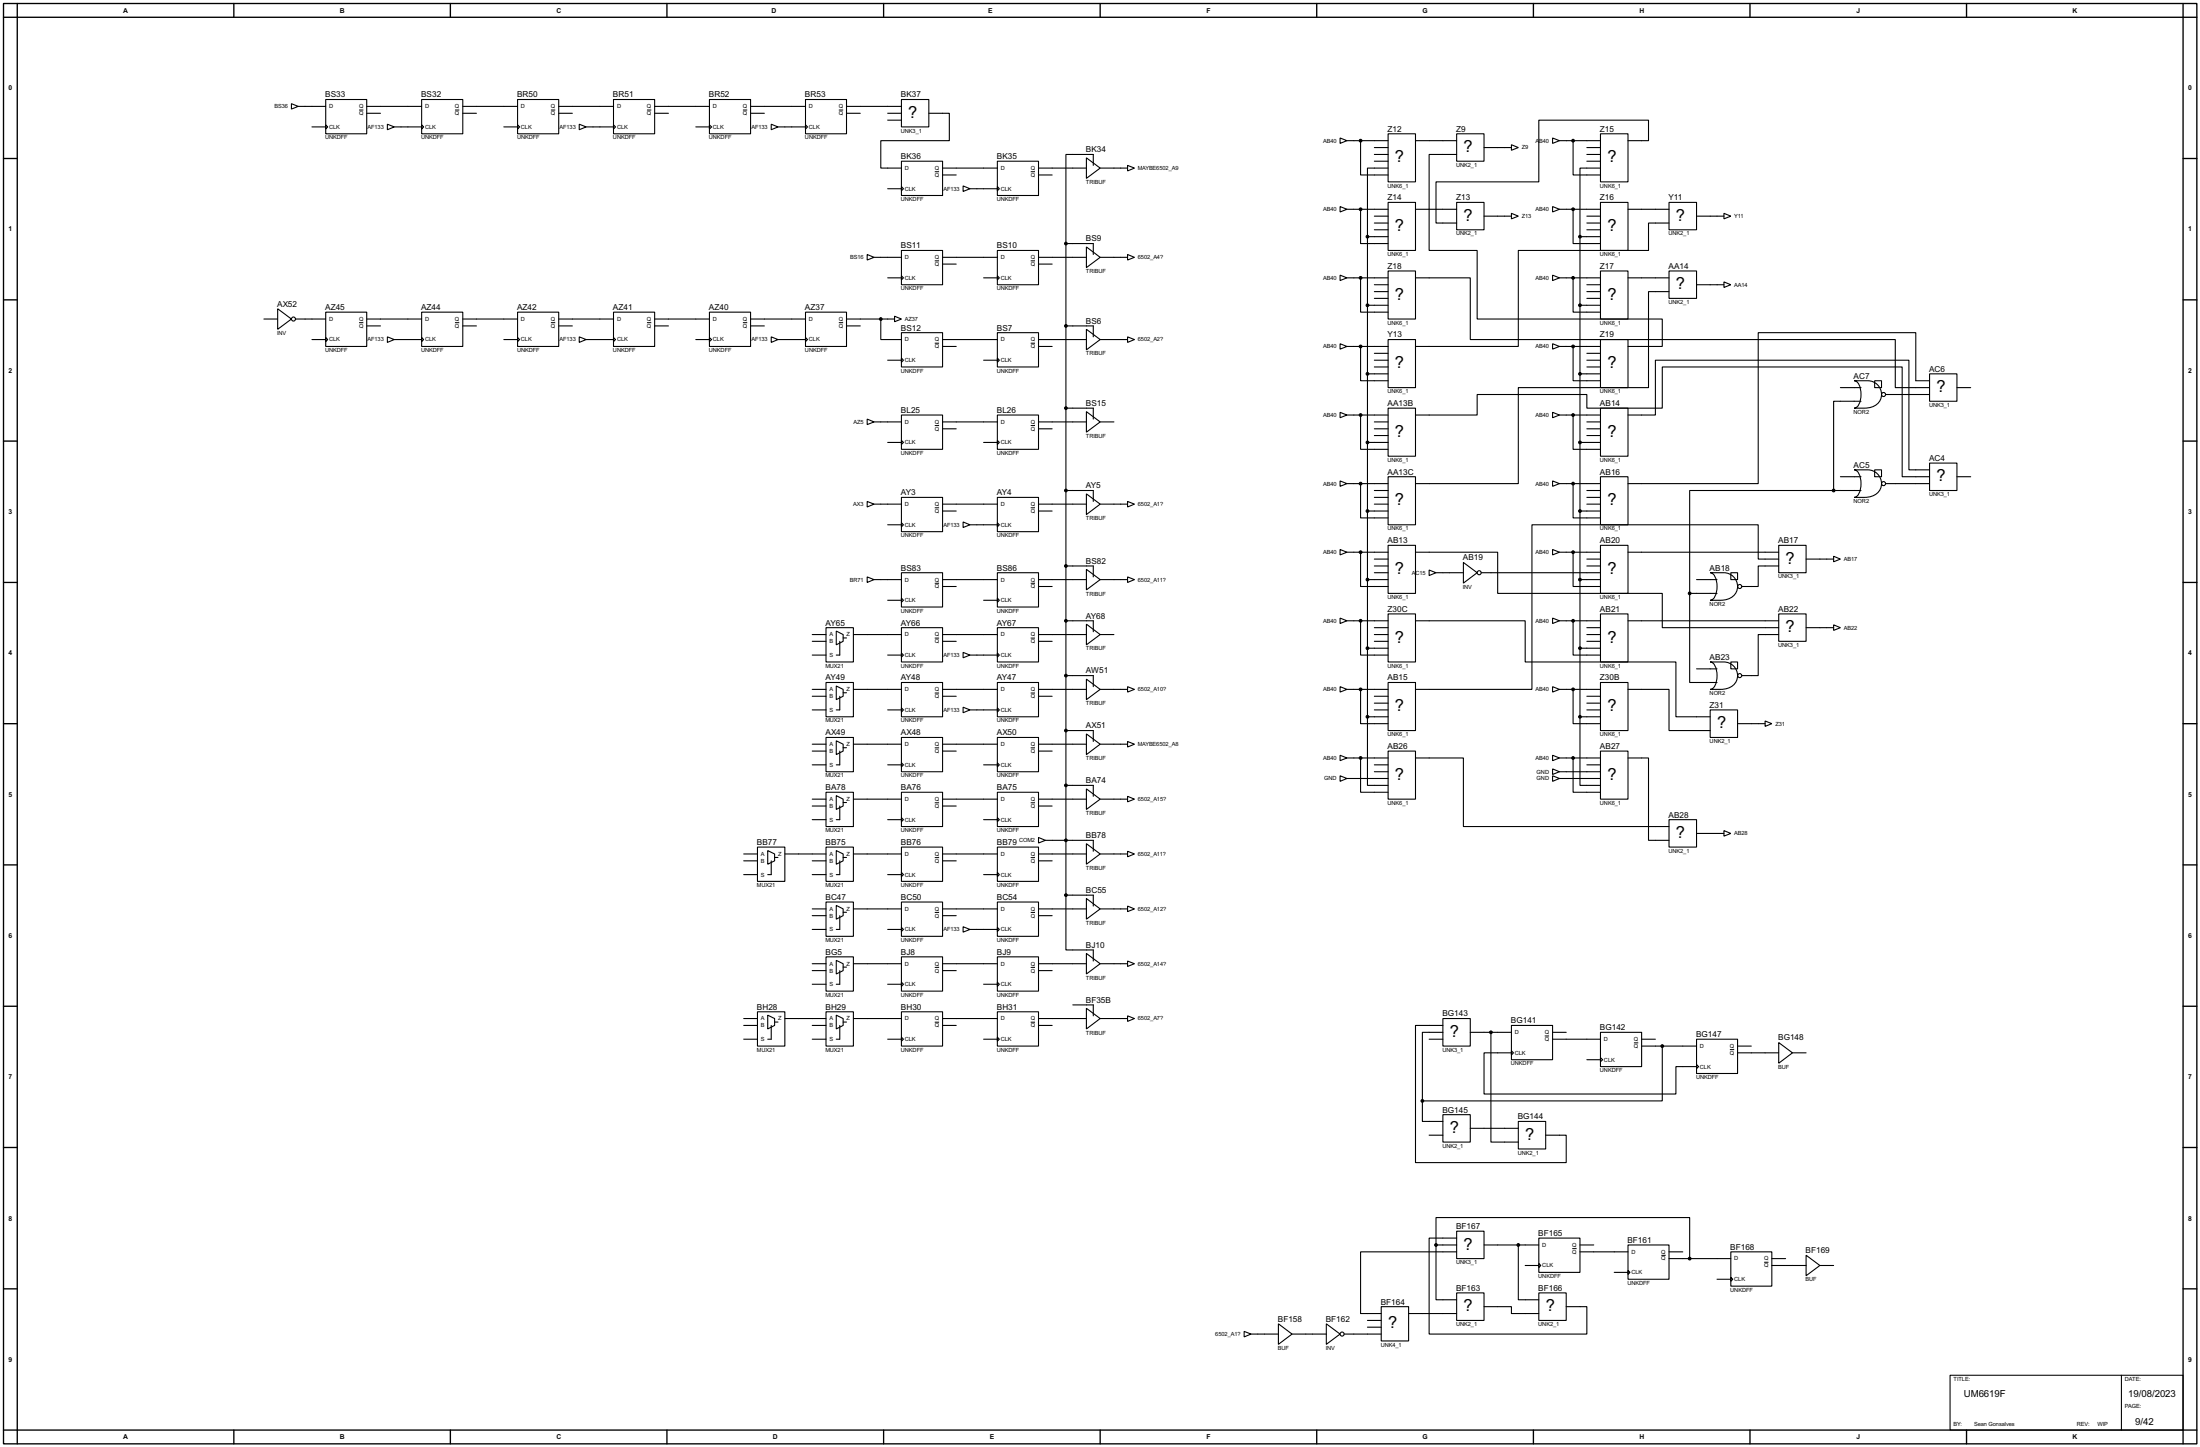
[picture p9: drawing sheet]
<svg xmlns="http://www.w3.org/2000/svg" width="815mm" height="536mm" viewBox="0 0 815 536" stroke-linecap="round" stroke-linejoin="round" font-family="sans-serif">
<g fill="none" stroke="#000" stroke-width=".5">
<path d="M1.3 1.3h812.8v533.4h-812.8zM6.4 6.4h802.6v523.2h-802.6zM6.4 1.3v5.1h-5.1M86.7 1.3v5.1M166.9 1.3v5.1M247.2 1.3v5.1M327.5 1.3v5.1M407.7 1.3v5.1M488 1.3v5.1M568.3 1.3v5.1M648.5 1.3v5.1M728.8 1.3v5.1"/>
<path d="M809 1.3v5.1h5.1M1.3 58.7h5.1M809 58.7h5.1M1.3 111.1h5.1M809 111.1h5.1M1.3 163.4h5.1M809 163.4h5.1M1.3 215.7h5.1M809 215.7h5.1M1.3 268h5.1M809 268h5.1M1.3 320.3h5.1"/>
<path d="M809 320.3h5.1M1.3 372.7h5.1M809 372.7h5.1M1.3 425h5.1M809 425h5.1M1.3 477.3h5.1M809 477.3h5.1M1.3 529.6h5.1v5.1M86.7 529.6v5.1M166.9 529.6v5.1M247.2 529.6v5.1M327.5 529.6v5.1"/>
<path d="M407.7 529.6v5.1M488 529.6v5.1M568.3 529.6v5.1M648.5 529.6v5.1M728.8 529.6v5.1M814.1 529.6h-5.1v5.1"/>
</g>
<g fill="none" stroke="#000" stroke-width=".4">
<path d="M108 38.4l2.5 1-2.5 1zM110.5 39.4h10.2M120.7 36.9h15.2v12.7h-15.2zM135.9 39.4h20.4M156.3 36.9h15.2v12.7h-15.2zM171.5 39.4h20.3M191.8 36.9h15.3v12.7h-15.3zM207.1 39.4h20.3M227.4 36.9h15.2v12.7h-15.2zM242.6 39.4h20.3M262.9 36.9h15.3v12.7h-15.3zM278.2 39.4h20.3"/>
<path d="M298.5 36.9h15.2v12.7h-15.2zM313.7 39.4h20.4M334.1 36.9h10.1v10.1h-10.1zM115.6 47h5.1M120.7 46.3l.8 .7-.8 .8zM135.9 42h5.1M143.6 46l2.5 1-2.5 1.1zM146.1 47h10.2M156.3 46.3l.7 .7-.7 .8zM171.5 42h5.1M186.7 47h5.1M191.8 46.3l.8 .7-.8 .8z"/>
<path d="M207.1 42h5M214.7 46l2.5 1-2.5 1.1zM217.2 47h10.2M227.4 46.3l.7 .7-.7 .8zM242.6 42h5.1M257.9 47h5M262.9 46.3l.8 .7-.8 .8zM278.2 42h5.1M285.8 46l2.5 1-2.5 1.1zM288.3 47h10.2M298.5 46.3l.8 .7-.8 .8zM313.7 42h5.1"/>
<path d="M329 42h5.1M329 44.5h5.1M334.1 59.7h15.2v12.7h-15.2zM344.2 42h7.6v10.1h-25.4v10.2h7.7M369.6 59.7h15.3v12.7h-15.3zM402.6 58.5l5.1 3.8-5.1 3.8zM496.6 51.1l2.6 1-2.6 1zM499.2 52.1h15.2M504.2 52.1v12.7h10.2M509.3 54.7h5.1M509.3 57.2h5.1M509.3 59.7h5.1"/>
<path d="M514.4 49.6h10.2v17.8h-10.2zM524.6 52.1h15.2M539.8 49.6h10.2v10.1h-10.2zM539.8 57.2h-10.2v35.6h17.8v25.4h68.6v10.1h-12.7M550 54.7h10.1M560.1 53.6l2.6 1.1-2.6 1zM575.4 51.1l2.5 1-2.5 1zM577.9 52.1h15.2M583 52.1v12.7h10.1M588.1 54.7h5M588.1 57.2h5M588.1 59.7h5"/>
<path d="M593.1 49.6h10.2v17.8h-10.2zM603.3 52.1h7.6v-7.6h-40.6v22.9h-38.1v15.2h7.6M329 69.9h5.1M334.1 69.1l.7 .8-.7 .8zM349.3 62.3h20.3M349.3 64.8h5.1M356.9 68.9l2.6 1-2.6 1zM359.5 69.9h10.1M369.6 69.1l.8 .8-.8 .8zM384.9 62.3h17.7M384.9 64.8h5M405.2 61.3v-4.1h-10.2v33"/>
<path d="M407.7 62.3h10.2M417.9 61.3l2.5 1-2.5 1zM496.6 76.5l2.6 1-2.6 1zM499.2 77.5h15.2M504.2 77.5v12.7h10.2M514.4 75h10.2v17.8h-10.2zM514.4 62.3h-7.6v25.4M524.6 77.5h15.2M539.8 75h10.2v10.1h-10.2zM560.1 79l2.6 1.1-2.6 1zM575.4 76.5l2.5 1-2.5 1zM577.9 77.5h15.2"/>
<path d="M583 77.5v12.7h10.1M593.1 75h10.2v17.8h-10.2zM593.1 62.3h-7.6v25.4M603.3 77.5h15.2M618.5 75h10.2v10.1h-10.2zM638.9 79l2.5 1.1-2.5 1zM321.4 94.3l2.5 1-2.5 1zM323.9 95.3h10.2M334.1 92.8h15.2v12.7h-15.2zM349.3 95.3h20.3M349.3 97.8h5.1M369.6 92.8h15.3v12.7h-15.3z"/>
<path d="M384.9 95.3h17.7M384.9 97.8h5M395 90.2v241.3M395 90.2h10.2v4.1M402.6 91.5l5.1 3.8-5.1 3.8zM407.7 95.3h10.2M417.9 94.3l2.5 1-2.5 1zM506.8 87.7h7.6M506.8 87.7v177.8M509.3 80.1h5.1M509.3 82.6h5.1M509.3 85.1h5.1"/>
<path d="M550 80.1h10.1M585.5 87.7h7.6M585.5 87.7v177.8M588.1 80.1h5M588.1 82.6h5M588.1 85.1h5M618.5 82.6h-7.6v10.2h-48.2v35.5h-38.1M628.7 80.1h10.2M97.8 118.2h5.1M102.9 114.4l5.1 3.8-5.1 3.8zM109.5 118.2h11.2M120.7 115.6h15.2v12.7h-15.2z"/>
<path d="M135.9 118.2h20.4M156.3 115.6h15.2v12.7h-15.2zM171.5 118.2h20.3M191.8 115.6h15.3v12.7h-15.3zM207.1 118.2h20.3M227.4 115.6h15.2v12.7h-15.2zM242.6 118.2h20.3M262.9 115.6h15.3v12.7h-15.3zM278.2 118.2h20.3M298.5 115.6h15.2v12.7h-15.2zM313.7 118.2h17.8M326.4 118.2v7.6h7.7"/>
<path d="M329 102.9h5.1M331.5 117.1l2.6 1.1-2.6 1zM334.1 102.2l.7 .7-.7 .8zM364.5 102.9h5.1M369.6 102.2l.8 .7-.8 .8zM496.6 101.9l2.6 1-2.6 1zM499.2 102.9h15.2M504.2 102.9v12.7h10.2M506.8 113.1h7.6M509.3 105.5h5.1M509.3 108h5.1M509.3 110.5h5.1"/>
<path d="M514.4 100.4h10.2v17.8h-10.2zM524.6 102.9h20.3v22.9h157.5v17.8h12.7M575.4 101.9l2.5 1-2.5 1zM577.9 102.9h15.2M583 102.9v12.7h10.1M585.5 113.1h7.6M588.1 105.5h5M588.1 108h5M588.1 110.5h5M593.1 100.4h10.2v17.8h-10.2zM603.3 102.9h15.2M618.5 100.4h10.2v10.1h-10.2z"/>
<path d="M618.5 108h-7.6v35.6h-48.2v35.5h-38.1M628.7 105.5h10.2M638.9 104.4l2.5 1.1-2.5 1zM115.6 125.8h5.1M120.7 125l.8 .8-.8 .7zM135.9 120.7h5.1M143.6 124.8l2.5 1-2.5 1zM146.1 125.8h10.2M156.3 125l.7 .8-.7 .7zM171.5 120.7h5.1M186.7 125.8h5.1M191.8 125l.8 .8-.8 .7z"/>
<path d="M207.1 120.7h5M214.7 124.8l2.5 1-2.5 1zM217.2 125.8h10.2M227.4 125l.7 .8-.7 .7zM242.6 120.7h5.1M257.9 125.8h5M262.9 125l.8 .8-.8 .7zM278.2 120.7h5.1M285.8 124.8l2.5 1-2.5 1zM288.3 125.8h10.2M298.5 125l.8 .8-.8 .7zM313.7 120.7h5.1"/>
<path d="M329 133.4h5.1M334.1 123.2h15.2v12.7h-15.2zM334.1 132.6l.7 .8-.7 .8zM349.3 125.8h20.3M349.3 128.3h5.1M364.5 133.4h5.1M369.6 123.2h15.3v12.7h-15.3zM369.6 132.6l.8 .8-.8 .8zM384.9 125.8h17.7M384.9 128.3h5M395 120.7h10.2v4.1M402.6 122l5.1 3.8-5.1 3.8z"/>
<path d="M407.7 125.8h10.2M417.9 124.8l2.5 1-2.5 1zM496.6 127.3l2.6 1-2.6 1zM499.2 128.3h15.2M504.2 128.3v12.7h10.2M506.8 138.5h7.6M509.3 133.4h5.1M509.3 130.9h5.1M509.3 135.9h5.1M514.4 125.8h10.2v17.8h-10.2zM575.4 127.3l2.5 1-2.5 1zM577.9 128.3h15.2"/>
<path d="M583 128.3v12.7h10.1M585.5 138.5h7.6M588.1 133.4h5M588.1 130.9h5M588.1 135.9h5M593.1 125.8h10.2v17.8h-10.2zM715.1 138.5h10.1v10.1h-10.1zM321.4 155.2l2.5 1.1-2.5 1zM323.9 156.3h10.2M334.1 153.7h15.2v12.7h-15.2zM349.3 156.3h20.3M349.3 158.8h5.1"/>
<path d="M369.6 153.7h15.3v12.7h-15.3zM384.9 156.3h17.7M384.9 158.8h5M395 151.2h10.2v4M402.6 152.5l5.1 3.8-5.1 3.8zM407.7 156.3h5.1M496.6 152.7l2.6 1-2.6 1zM499.2 153.7h15.2M504.2 153.7v12.7h10.2M509.3 156.3h5.1M509.3 158.8h5.1M514.4 151.2h10.2v17.8h-10.2z"/>
<path d="M524.6 153.7h22.8v-7.6h40.7v5.1h27.9v-15.3h88.9v40.7h10.2M575.4 152.7l2.5 1-2.5 1zM577.9 153.7h15.2M583 153.7v12.7h10.1M588.1 156.3h5M588.1 158.8h5M593.1 151.2h10.2v17.8h-10.2zM603.3 153.7h10.2v-20.3h93.9v40.6h7.7M682 143.6h7.7M687.1 141h.7a17.5 17.5 0 0 1 6.9 .7 5 5 0 0 1 2.4 5.7 5 5 0 0 1-5.1 3.7l-4.9 .1a3.2 3.2 0 0 0 2.4-3.1 7.6 7.6 0 0 0-1.4-6.7zM689.7 148.6h-10.2v33.1M694.7 141h2.6v2.6h-2.6z"/>
<path d="M698.8 146.1h16.3M715.1 141h-5.1v-17.8h-58.4v55.9h-48.3M725.2 143.6h5.1M329 163.9h5.1M334.1 163.1l.7 .8-.7 .7zM364.5 163.9h5.1M369.6 163.1l.8 .8-.8 .7zM496.6 178.1l2.6 1-2.6 1zM499.2 179.1h15.2M504.2 179.1v12.7h10.2M506.8 163.9h7.6M509.3 161.3h5.1"/>
<path d="M514.4 176.6h10.2v17.8h-10.2zM575.4 178.1l2.5 1-2.5 1zM577.9 179.1h15.2M583 179.1v12.7h10.1M585.5 163.9h7.6M588.1 161.3h5M593.1 176.6h10.2v17.8h-10.2zM682 176.6h7.7M687.1 174h.7a17.2 17.2 0 0 1 6.9 .7 5.1 5.1 0 0 1 2.4 5.7 5.1 5.1 0 0 1-5.1 3.7l-4.9 .1a3.2 3.2 0 0 0 2.4-3.1 7.7 7.7 0 0 0-1.4-6.7zM694.7 174h2.6v2.6h-2.6zM698.8 179.1h16.3M715.1 171.5h10.1v10.2h-10.1z"/>
<path d="M725.2 176.6h5.1M321.4 185.7l2.5 1-2.5 1.1zM323.9 186.7h10.2M329 194.4h5.1M334.1 184.2h15.2v12.7h-15.2zM334.1 193.6l.7 .8-.7 .7zM349.3 186.7h20.3M349.3 189.3h5.1M356.9 193.3l2.6 1.1-2.6 1zM359.5 194.4h10.1M369.6 184.2h15.3v12.7h-15.3zM369.6 193.6l.8 .8-.8 .7z"/>
<path d="M384.9 186.7h17.7M384.9 189.3h5M395 181.7h10.2v4M402.6 182.9l5.1 3.8-5.1 3.9zM407.7 186.7h10.2M417.9 185.7l2.5 1-2.5 1.1zM506.8 189.3h7.6M509.3 186.7h5.1M509.3 181.7h5.1M509.3 184.2h5.1M585.5 189.3h7.6M588.1 186.7h5"/>
<path d="M588.1 181.7h5M588.1 184.2h5M679.5 181.7h-53.3v38.1M679.5 181.7h10.2M321.4 213.7l2.5 1-2.5 1zM323.9 214.7h10.2M334.1 212.1h15.2v12.7h-15.2zM349.3 214.7h20.3M349.3 217.2h5.1M369.6 212.1h15.3v12.7h-15.3zM384.9 214.7h17.7M384.9 217.2h5"/>
<path d="M395 209.6h10.2v4.1M402.6 210.9l5.1 3.8-5.1 3.8zM407.7 214.7h10.2M417.9 213.7l2.5 1-2.5 1zM496.6 203.5l2.6 1-2.6 1zM499.2 204.5h15.2M504.2 204.5v12.7h10.2M506.8 214.7h7.6M509.3 209.6h5.1M509.3 207.1h5.1M509.3 212.1h5.1M514.4 202h10.2v17.8h-10.2z"/>
<path d="M524.6 204.5h30.4v15.3h61v12.7h43.2M529.6 211.1l2.6 1-2.6 1.1zM532.2 212.1h10.1M542.3 208.3l5.1 3.8-5.1 3.9zM548.9 212.1h44.2M575.4 203.5l2.5 1-2.5 1zM577.9 204.5h15.2M583 204.5v12.7h10.1M585.5 214.7h7.6M588.1 209.6h5M588.1 207.1h5M593.1 202h10.2v17.8h-10.2z"/>
<path d="M603.3 204.5h55.9M626.2 219.8v33h10.1M626.2 219.8h10.1M628.7 214.7h7.6M633.8 212.1h.7a17.2 17.2 0 0 1 6.9 .7 5.1 5.1 0 0 1 2.3 5.7 5.1 5.1 0 0 1-5 3.7l-4.9 .1a3.2 3.2 0 0 0 2.3-3.1 7.7 7.7 0 0 0-1.3-6.7zM641.4 212.1h2.5v2.6h-2.5zM659.2 202h10.1v10.1h-10.1zM659.2 207.1h-7.6v-12.7h-83.9v60.9h-43.1M659.2 209.6h-7.6v7.6h-6.1M669.3 207.1h10.2M679.5 206l2.5 1.1-2.5 1zM301 235h5.1"/>
<path d="M301 237.5h5.1M306.1 232.5h10.2v12.7h-10.2zM309.9 233.7l2.6 1.3v2.5l-2.6 1.3zM311.2 237.5v5.1h-1.3M312.5 236.3h1.2M316.3 235h17.8M329 222.3h5.1M334.1 232.5h15.2v12.7h-15.2zM334.1 221.5l.7 .8-.7 .8zM349.3 235h20.3M349.3 237.5h5.1M364.5 222.3h5.1"/>
<path d="M369.6 232.5h15.3v12.7h-15.3zM369.6 221.5l.8 .8-.8 .8zM384.9 235h17.7M384.9 237.5h5M395 229.9h10.2v4.1M402.6 231.2l5.1 3.8-5.1 3.8zM407.7 235h5.1M496.6 228.9l2.6 1-2.6 1zM499.2 229.9h15.2M504.2 229.9v12.7h10.2M509.3 235h5.1M509.3 232.5h5.1"/>
<path d="M509.3 237.5h5.1M514.4 227.4h10.2v17.8h-10.2zM524.6 229.9h40.6v15.3h55.9v20.3h12.7M575.4 228.9l2.5 1-2.5 1zM577.9 229.9h15.2M583 229.9v12.7h10.1M588.1 235h5M588.1 232.5h5M588.1 237.5h5M593.1 227.4h10.2v17.8h-10.2zM603.3 229.9h55.9M659.2 227.4h10.1v10.1h-10.1z"/>
<path d="M659.2 235h-7.6v15.2h-6.1M669.3 232.5h10.2M679.5 231.4l2.5 1.1-2.5 1zM301 255.3h5.1M301 242.6h5.1M301 257.9h5.1M306.1 252.8h10.2v12.7h-10.2zM309.9 254.1l2.6 1.2v2.6l-2.6 1.2zM311.2 257.9v5h-1.3M312.5 256.6h1.2M316.3 255.3h17.8M329 242.6h5.1"/>
<path d="M334.1 241.9l.7 .7-.7 .8zM334.1 252.8h15.2v12.7h-15.2zM349.3 255.3h20.3M349.3 257.9h5.1M356.9 241.6l2.6 1-2.6 1zM359.5 242.6h10.1M369.6 241.9l.8 .7-.8 .8zM369.6 252.8h15.3v12.7h-15.3zM384.9 255.3h17.7M384.9 257.9h5M395 250.2h10.2v4.1M402.6 251.5l5.1 3.8-5.1 3.8z"/>
<path d="M407.7 255.3h10.2M417.9 254.3l2.5 1-2.5 1zM496.6 254.3l2.6 1-2.6 1zM499.2 255.3h15.2M504.2 255.3v12.7h10.2M506.8 240.1h7.6M509.3 257.9h5.1M514.4 252.8h10.2v17.8h-10.2zM575.4 254.3l2.5 1-2.5 1zM577.9 255.3h15.2M583 255.3v12.7h10.1M585.5 240.1h7.6"/>
<path d="M588.1 257.9h5M593.1 252.8h10.2v17.8h-10.2zM603.3 255.3h15.2v15.3h15.3M628.7 247.7h7.6M633.8 245.2h.7a17.5 17.5 0 0 1 6.9 .6 5 5 0 0 1 2.3 5.8 5 5 0 0 1-5 3.6l-4.9 .1a3.2 3.2 0 0 0 2.3-3.1 7.6 7.6 0 0 0-1.3-6.7zM641.4 245.2h2.5v2.5h-2.5zM301 275.6h5.1M301 262.9h5.1M301 278.2h5.1M306.1 273.1h10.2v12.7h-10.2zM309.9 274.4l2.6 1.2v2.6l-2.6 1.3zM311.2 278.2v5.1h-1.3"/>
<path d="M312.5 276.9h1.2M316.3 275.6h17.8M329 262.9h5.1M334.1 262.2l.7 .7-.7 .8zM334.1 273.1h15.2v12.7h-15.2zM349.3 275.6h20.3M349.3 278.2h5.1M356.9 261.9l2.6 1-2.6 1.1zM359.5 262.9h10.1M369.6 262.2l.8 .7-.8 .8zM369.6 273.1h15.3v12.7h-15.3zM384.9 275.6h17.7"/>
<path d="M384.9 278.2h5M395 270.6h10.2v4M402.6 271.8l5.1 3.8-5.1 3.9zM407.7 275.6h10.2M417.9 274.6l2.5 1-2.5 1.1zM496.6 279.7l2.6 1-2.6 1zM506.8 265.5v25.4h7.6M506.8 265.5h7.6M509.3 262.9h5.1M509.3 260.4h5.1M514.4 278.2h10.2v17.8h-10.2zM575.4 279.7l2.5 1-2.5 1z"/>
<path d="M585.5 265.5v25.4h7.6M585.5 265.5h7.6M588.1 262.9h5M588.1 260.4h5M593.1 278.2h10.2v17.8h-10.2zM633.8 262.9h10.1v10.2h-10.1zM643.9 268h10.2M654.1 267l2.5 1-2.5 1zM301 296h5.1M301 283.3h5.1M301 298.5h5.1M306.1 293.4h10.2v12.7h-10.2z"/>
<path d="M309.9 294.7l2.6 1.3v2.5l-2.6 1.3zM311.2 298.5v5.1h-1.3M312.5 297.2h1.2M316.3 296h17.8M329 283.3h5.1M334.1 282.5l.7 .8-.7 .7zM334.1 293.4h15.2v12.7h-15.2zM349.3 296h20.3M349.3 298.5h5.1M364.5 283.3h5.1M369.6 282.5l.8 .8-.8 .7zM369.6 293.4h15.3v12.7h-15.3z"/>
<path d="M384.9 296h17.7M384.9 298.5h5M395 290.9h10.2v4M402.6 292.2l5.1 3.8-5.1 3.8zM407.7 296h10.2M417.9 294.9l2.5 1.1-2.5 1zM496.6 287.3l2.6 1-2.6 1.1zM499.2 288.3h15.2M499.2 280.7h15.2M504.2 280.7v12.7h10.2M509.3 285.8h5.1M509.3 283.3h5.1"/>
<path d="M524.6 280.7h17.7v25.4h76.2M575.4 284.8l2.5 1-2.5 1zM575.4 287.3l2.5 1-2.5 1.1zM577.9 288.3h15.2M577.9 280.7h15.2M577.9 285.8h15.2M583 280.7v12.7h10.1M588.1 283.3h5M603.3 280.7h7.6v30.5h7.6M275.6 316.3h5.1M275.6 318.8h5.1M280.7 313.7h10.2v12.7h-10.2z"/>
<path d="M284.5 315l2.6 1.3v2.5l-2.6 1.3zM285.8 318.8v5.1h-1.3M287.1 317.6h1.2M290.9 316.3h15.2M301 303.6h5.1M301 318.8h5.1M306.1 313.7h10.2v12.7h-10.2zM309.9 315l2.6 1.3v2.5l-2.6 1.3zM311.2 318.8v5.1h-1.3M312.5 317.6h1.2M316.3 316.3h17.8M329 303.6h5.1"/>
<path d="M334.1 302.8l.7 .8-.7 .7zM334.1 313.7h15.2v12.7h-15.2zM349.3 316.3h20.3M349.3 318.8h5.1M364.5 303.6h5.1M369.6 302.8l.8 .8-.8 .7zM369.6 313.7h15.3v12.7h-15.3zM384.9 310.2l2.5 1-2.5 1zM384.9 316.3h17.7M384.9 318.8h5M387.4 311.2h17.8v4.1M402.6 312.5l5.1 3.8-5.1 3.8z"/>
<path d="M407.7 316.3h10.2M417.9 315.3l2.5 1-2.5 1zM618.5 303.6h10.2v10.1h-10.2zM628.7 308.7h10.2M638.9 307.6l2.5 1.1-2.5 1zM275.6 323.9h5.1M301 336.6h5.1M301 323.9h5.1M301 339.1h5.1M306.1 334.1h10.2v12.7h-10.2zM309.9 335.3l2.6 1.3v2.5l-2.6 1.3zM311.2 339.1v5.1h-1.3"/>
<path d="M312.5 337.9h1.2M316.3 336.6h17.8M329 323.9h5.1M334.1 323.1l.7 .8-.7 .8zM334.1 334.1h15.2v12.7h-15.2zM349.3 336.6h20.3M349.3 339.1h5.1M364.5 323.9h5.1M369.6 323.1l.8 .8-.8 .8zM369.6 334.1h15.3v12.7h-15.3zM384.9 336.6h17.7M384.9 339.1h5"/>
<path d="M395 331.5v20.3h10.2v4.1M395 331.5h10.2v4.1M402.6 332.8l5.1 3.8-5.1 3.8zM407.7 336.6h10.2M417.9 335.6l2.5 1-2.5 1zM301 356.9h5.1M301 344.2h5.1M301 359.5h5.1M306.1 354.4h10.2v12.7h-10.2zM309.9 355.7l2.6 1.2v2.6l-2.6 1.2zM311.2 359.5v5h-1.3M312.5 358.2h1.2"/>
<path d="M316.3 356.9h17.8M329 344.2h5.1M334.1 343.5l.7 .7-.7 .8zM334.1 354.4h15.2v12.7h-15.2zM349.3 356.9h20.3M349.3 359.5h5.1M356.9 343.2l2.6 1-2.6 1zM359.5 344.2h10.1M369.6 343.5l.8 .7-.8 .8zM369.6 354.4h15.3v12.7h-15.3zM384.9 356.9h17.7M384.9 359.5h5"/>
<path d="M402.6 353.1l5.1 3.8-5.1 3.8zM407.7 356.9h10.2M417.9 355.9l2.5 1-2.5 1zM275.6 377.2h5.1M275.6 379.8h5.1M280.7 374.7h10.2v12.7h-10.2zM284.5 376l2.6 1.2v2.6l-2.6 1.3zM285.8 379.8v5.1h-1.3M287.1 378.5h1.2M290.9 377.2h15.2M301 364.5h5.1M301 379.8h5.1"/>
<path d="M306.1 374.7h10.2v12.7h-10.2zM309.9 376l2.6 1.2v2.6l-2.6 1.3zM311.2 379.8v5.1h-1.3M312.5 378.5h1.2M316.3 377.2h17.8M329 364.5h5.1M334.1 363.8l.7 .7-.7 .8zM334.1 374.7h15.2v12.7h-15.2zM349.3 377.2h20.3M349.3 379.8h5.1M364.5 364.5h5.1M369.6 363.8l.8 .7-.8 .8z"/>
<path d="M369.6 374.7h15.3v12.7h-15.3zM384.9 377.2h17.7M384.9 379.8h5M397.6 372.2h7.6v4M402.6 373.4l5.1 3.8-5.1 3.9zM407.7 377.2h10.2M417.9 376.2l2.5 1-2.5 1.1zM534.7 377.2h10.2v10.2h-10.2zM534.7 379.8h-10.1v50.8h55.8v-10.2h-7.6M560.1 379.8h15.3v12.7h-15.3zM275.6 384.9h5.1M301 384.9h5.1"/>
<path d="M329 384.9h5.1M334.1 384.1l.7 .8-.7 .7zM364.5 384.9h5.1M369.6 384.1l.8 .8-.8 .7zM529.6 384.9h5.1M534.7 382.3h-7.6v25.4M544.9 382.3h15.2M552.5 382.3v40.7h10.2M560.1 389.2l.8 .7-.8 .8zM560.1 389.9h-10.1v15.3h71.1v-10.2h7.6M575.4 384.9h17.7M575.4 382.3h5"/>
<path d="M588.1 392.5h5M593.1 382.3h15.3v12.7h-15.3zM593.1 391.7l.8 .8-.8 .7zM608.4 384.9h5.1M608.4 387.4h20.3M616 387.4v20.3h-88.9M628.7 384.9h15.2v12.7h-15.2zM628.7 394.3l.8 .7-.8 .8zM643.9 389.9h15.3M643.9 387.4h5.1M659.2 386.1l5.1 3.8-5.1 3.9zM664.3 389.9h5"/>
<path d="M527.1 407.7v7.6h7.6M534.7 412.8h10.2v10.2h-10.2zM544.9 417.9h17.8M562.7 415.3h10.1v10.2h-10.1zM529.6 420.4h5.1M539.8 456h10.2v10.1h-10.2zM539.8 458.5h-10.2v35.6h58.5v-10.2h-7.7M570.3 458.5h15.2v12.7h-15.2zM532.2 461.1v-10.2h94v15.2M532.2 461.1v20.3h7.6M532.2 461.1h7.6M539.8 478.8h10.2v10.2h-10.2z"/>
<path d="M539.8 463.6h-35.6v22.9h7.7M550 461.1h20.3M562.7 461.1v20.3h7.6M565.2 468.7h5.1M570.3 467.9l.7 .8-.7 .7zM570.3 478.8h10.1v10.2h-10.1zM585.5 461.1h5.1M585.5 463.6h17.8M598.2 471.2h5.1M603.3 461.1h15.2v12.7h-15.2zM603.3 470.5l.8 .7-.8 .8zM618.5 463.6h5.1"/>
<path d="M618.5 466.1h22.9M636.3 473.8h5.1M641.4 463.6h15.2v12.7h-15.2zM641.4 473l.8 .8-.8 .7zM656.6 466.1h5.1M656.6 468.7h12.7M669.3 464.9l5.1 3.8-5.1 3.8zM674.4 468.7h5.1M461.1 493.1l2.5 1-2.5 1zM463.6 494.1h10.2M473.8 490.3l5 3.8-5 3.8zM478.8 494.1h12.7"/>
<path d="M491.5 490.3l5.1 3.8-5.1 3.8zM498.1 494.1h13.8M506.8 489h5.1M506.8 491.5h5.1M511.9 483.9h10.1v12.7h-10.1zM522 486.5h17.8M550 483.9h10.1v2.6h10.2M722.7 509.3h86.3v20.3h-86.3zM786.2 509.3v20.3"/>
<circle cx="108.7" cy="118.2" r=".75"/>
<circle cx="698" cy="146.1" r=".75"/>
<circle cx="698" cy="179.1" r=".75"/>
<circle cx="548.1" cy="212.1" r=".75"/>
<circle cx="644.7" cy="217.2" r=".75"/>
<circle cx="644.7" cy="250.2" r=".75"/>
<circle cx="497.3" cy="494.1" r=".75"/>
</g>
<g fill="none" stroke="#000" stroke-width=".37">
<path d="M133.1 40.8h1.6M168.6 40.8h1.6M204.2 40.8h1.6M239.8 40.8h1.6M275.3 40.8h1.6M310.9 40.8h1.6M346.4 63.6h1.6M382 63.6h1.6M346.4 96.6h1.6M382 96.6h1.6M133.1 119.5h1.6M168.6 119.5h1.6"/>
<path d="M204.2 119.5h1.6M239.8 119.5h1.6M275.3 119.5h1.6M310.9 119.5h1.6M346.4 127.1h1.6M382 127.1h1.6M346.4 157.6h1.6M382 157.6h1.6M346.4 188.1h1.6M382 188.1h1.6M346.4 216h1.6M382 216h1.6"/>
<path d="M346.4 236.3h1.6M382 236.3h1.6M346.4 256.7h1.6M382 256.7h1.6M346.4 277h1.6M382 277h1.6M346.4 297.3h1.6M382 297.3h1.6M346.4 317.6h1.6M382 317.6h1.6M346.4 337.9h1.6M382 337.9h1.6"/>
<path d="M346.4 358.3h1.6M382 358.3h1.6M346.4 378.6h1.6M382 378.6h1.6M572.5 383.7h1.6M605.5 386.2h1.6M641.1 388.7h1.6M582.7 462.4h1.6M615.7 464.9h1.6M653.8 467.5h1.6"/>
</g>
<g fill="#000" stroke="#000" stroke-width=".4">
<circle cx="504.2" cy="52.1" r=".5"/>
<circle cx="582.9" cy="52.1" r=".5"/>
<circle cx="504.2" cy="77.5" r=".5"/>
<circle cx="582.9" cy="77.5" r=".5"/>
<circle cx="395" cy="90.2" r=".5"/>
<circle cx="506.7" cy="87.7" r=".5"/>
<circle cx="585.5" cy="87.7" r=".5"/>
<circle cx="326.4" cy="118.2" r=".5"/>
<circle cx="504.2" cy="102.9" r=".5"/>
<circle cx="506.7" cy="113.1" r=".5"/>
<circle cx="582.9" cy="102.9" r=".5"/>
<circle cx="585.5" cy="113.1" r=".5"/>
<circle cx="395" cy="120.7" r=".5"/>
<circle cx="504.2" cy="128.3" r=".5"/>
<circle cx="506.7" cy="138.5" r=".5"/>
<circle cx="582.9" cy="128.3" r=".5"/>
<circle cx="585.5" cy="138.5" r=".5"/>
<circle cx="395" cy="151.2" r=".5"/>
<circle cx="504.2" cy="153.7" r=".5"/>
<circle cx="582.9" cy="153.7" r=".5"/>
<circle cx="504.2" cy="179.1" r=".5"/>
<circle cx="506.7" cy="163.9" r=".5"/>
<circle cx="582.9" cy="179.1" r=".5"/>
<circle cx="585.5" cy="163.9" r=".5"/>
<circle cx="395" cy="181.7" r=".5"/>
<circle cx="506.7" cy="189.3" r=".5"/>
<circle cx="585.5" cy="189.3" r=".5"/>
<circle cx="679.5" cy="181.7" r=".5"/>
<circle cx="395" cy="209.6" r=".5"/>
<circle cx="504.2" cy="204.5" r=".5"/>
<circle cx="506.7" cy="214.7" r=".5"/>
<circle cx="582.9" cy="204.5" r=".5"/>
<circle cx="585.5" cy="214.7" r=".5"/>
<circle cx="626.1" cy="219.8" r=".5"/>
<circle cx="395" cy="229.9" r=".5"/>
<circle cx="504.2" cy="229.9" r=".5"/>
<circle cx="582.9" cy="229.9" r=".5"/>
<circle cx="395" cy="250.2" r=".5"/>
<circle cx="504.2" cy="255.3" r=".5"/>
<circle cx="506.7" cy="240.1" r=".5"/>
<circle cx="582.9" cy="255.3" r=".5"/>
<circle cx="585.5" cy="240.1" r=".5"/>
<circle cx="395" cy="270.6" r=".5"/>
<circle cx="506.7" cy="265.5" r=".5"/>
<circle cx="585.5" cy="265.5" r=".5"/>
<circle cx="395" cy="290.9" r=".5"/>
<circle cx="504.2" cy="280.7" r=".5"/>
<circle cx="582.9" cy="280.7" r=".5"/>
<circle cx="395" cy="311.2" r=".5"/>
<circle cx="395" cy="331.5" r=".5"/>
<circle cx="552.5" cy="382.3" r=".5"/>
<circle cx="616" cy="387.4" r=".5"/>
<circle cx="527.1" cy="407.7" r=".5"/>
<circle cx="532.1" cy="461.1" r=".5"/>
<circle cx="562.6" cy="461.1" r=".5"/>
<circle cx="626.1" cy="466.1" r=".5"/>
</g>
<g font-size="6.9">
<text x="336.6" y="43.7">?</text>
<text x="542.3" y="56.4">?</text>
<text x="516.9" y="60.1">?</text>
<text x="595.7" y="60.1">?</text>
<text x="542.3" y="81.8">?</text>
<text x="621.1" y="81.8">?</text>
<text x="516.9" y="85.5">?</text>
<text x="595.7" y="85.5">?</text>
<text x="621.1" y="107.2">?</text>
<text x="516.9" y="110.9">?</text>
<text x="595.7" y="110.9">?</text>
<text x="516.9" y="136.3">?</text>
<text x="595.7" y="136.3">?</text>
<text x="717.6" y="145.3">?</text>
<text x="516.9" y="161.7">?</text>
<text x="595.7" y="161.7">?</text>
<text x="717.6" y="178.3">?</text>
<text x="516.9" y="187.2">?</text>
<text x="595.7" y="187.2">?</text>
<text x="661.7" y="208.8">?</text>
<text x="516.9" y="212.6">?</text>
<text x="595.7" y="212.6">?</text>
<text x="516.9" y="238">?</text>
<text x="595.7" y="238">?</text>
<text x="661.7" y="234.2">?</text>
<text x="516.9" y="263.4">?</text>
<text x="595.7" y="263.4">?</text>
<text x="636.3" y="269.7">?</text>
<text x="516.9" y="288.8">?</text>
<text x="595.7" y="288.8">?</text>
<text x="621.1" y="310.4">?</text>
<text x="537.3" y="384">?</text>
<text x="537.3" y="419.6">?</text>
<text x="565.2" y="422.1">?</text>
<text x="542.3" y="462.8">?</text>
<text x="542.3" y="485.6">?</text>
<text x="572.8" y="485.6">?</text>
<text x="514.4" y="492">?</text>
</g>
<g font-size="4">
<text x="727.8" y="517.5">UM6619F</text>
<text x="788.7" y="517.5">19/08/2023</text>
<text x="791.3" y="527.6">9/42</text>
</g>
<g font-size="3.4">
<text x="120.5" y="36">BS33</text>
<text x="156.1" y="36">BS32</text>
<text x="191.6" y="36">BR50</text>
<text x="227.2" y="36">BR51</text>
<text x="262.7" y="36">BR52</text>
<text x="298.3" y="36">BR53</text>
<text x="333.9" y="36">BK37</text>
<text x="514.2" y="48.7">Z12</text>
<text x="539.6" y="48.7">Z9</text>
<text x="592.9" y="48.7">Z15</text>
<text x="333.9" y="58.9">BK36</text>
<text x="369.4" y="58.9">BK35</text>
<text x="402.4" y="56.4">BK34</text>
<text x="514.2" y="74.1">Z14</text>
<text x="539.6" y="74.1">Z13</text>
<text x="592.9" y="74.1">Z16</text>
<text x="618.3" y="74.1">Y11</text>
<text x="402.4" y="89.4">BS9</text>
<text x="333.9" y="92">BS11</text>
<text x="369.4" y="92">BS10</text>
<text x="514.2" y="99.5">Z18</text>
<text x="592.9" y="99.5">Z17</text>
<text x="618.3" y="99.5">AA14</text>
<text x="102.7" y="113.6">AX52</text>
<text x="120.5" y="114.8">AZ45</text>
<text x="156.1" y="114.8">AZ44</text>
<text x="191.6" y="114.8">AZ42</text>
<text x="227.2" y="114.8">AZ41</text>
<text x="262.7" y="114.8">AZ40</text>
<text x="298.3" y="114.8">AZ37</text>
<text x="402.4" y="119.9">BS6</text>
<text x="333.9" y="122.4">BS12</text>
<text x="369.4" y="122.4">BS7</text>
<text x="514.2" y="124.9">Y13</text>
<text x="592.9" y="124.9">Z19</text>
<text x="714.9" y="137.6">AC6</text>
<text x="686.9" y="140.2">AC7</text>
<text x="333.9" y="152.9">BL25</text>
<text x="369.4" y="152.9">BL26</text>
<text x="402.4" y="150.3">BS15</text>
<text x="514.2" y="150.3">AA13B</text>
<text x="592.9" y="150.3">AB14</text>
<text x="686.9" y="173.2">AC5</text>
<text x="714.9" y="170.7">AC4</text>
<text x="514.2" y="175.7">AA13C</text>
<text x="592.9" y="175.7">AB16</text>
<text x="333.9" y="183.4">AY3</text>
<text x="369.4" y="183.4">AY4</text>
<text x="402.4" y="180.9">AY5</text>
<text x="514.2" y="201.2">AB13</text>
<text x="592.9" y="201.2">AB20</text>
<text x="659" y="201.2">AB17</text>
<text x="402.4" y="208.8">BS82</text>
<text x="542.1" y="207.5">AB19</text>
<text x="333.9" y="211.3">BS83</text>
<text x="369.4" y="211.3">BS86</text>
<text x="633.6" y="211.3">AB18</text>
<text x="514.2" y="226.6">Z30C</text>
<text x="592.9" y="226.6">AB21</text>
<text x="659" y="226.6">AB22</text>
<text x="305.9" y="231.7">AY65</text>
<text x="333.9" y="231.7">AY66</text>
<text x="369.4" y="231.7">AY67</text>
<text x="402.4" y="229.1">AY68</text>
<text x="633.6" y="244.4">AB23</text>
<text x="305.9" y="252">AY49</text>
<text x="333.9" y="252">AY48</text>
<text x="369.4" y="252">AY47</text>
<text x="402.4" y="249.4">AW51</text>
<text x="514.2" y="252">AB15</text>
<text x="592.9" y="252">Z30B</text>
<text x="633.6" y="262.1">Z31</text>
<text x="402.4" y="269.8">AX51</text>
<text x="305.9" y="272.3">AX49</text>
<text x="333.9" y="272.3">AX48</text>
<text x="369.4" y="272.3">AX50</text>
<text x="514.2" y="277.4">AB26</text>
<text x="592.9" y="277.4">AB27</text>
<text x="305.9" y="292.6">BA78</text>
<text x="333.9" y="292.6">BA76</text>
<text x="369.4" y="292.6">BA75</text>
<text x="402.4" y="290.1">BA74</text>
<text x="618.3" y="302.8">AB28</text>
<text x="402.4" y="310.4">BB78</text>
<text x="280.5" y="312.9">BB77</text>
<text x="305.9" y="312.9">BB75</text>
<text x="333.9" y="312.9">BB76</text>
<text x="369.4" y="312.9">BB79</text>
<text x="305.9" y="333.3">BC47</text>
<text x="333.9" y="333.3">BC50</text>
<text x="369.4" y="333.3">BC54</text>
<text x="402.4" y="330.7">BC55</text>
<text x="305.9" y="353.6">BG5</text>
<text x="333.9" y="353.6">BJ8</text>
<text x="369.4" y="353.6">BJ9</text>
<text x="402.4" y="351">BJ10</text>
<text x="402.4" y="371.4">BF35B</text>
<text x="280.5" y="373.9">BH28</text>
<text x="305.9" y="373.9">BH29</text>
<text x="333.9" y="373.9">BH30</text>
<text x="369.4" y="373.9">BH31</text>
<text x="534.5" y="376.4">BG143</text>
<text x="559.9" y="379">BG141</text>
<text x="592.9" y="381.5">BG142</text>
<text x="628.5" y="384.1">BG147</text>
<text x="659" y="385.3">BG148</text>
<text x="534.5" y="412">BG145</text>
<text x="562.5" y="414.5">BG144</text>
<text x="539.6" y="455.2">BF167</text>
<text x="570.1" y="457.7">BF165</text>
<text x="603.1" y="460.3">BF161</text>
<text x="641.2" y="462.8">BF168</text>
<text x="669.1" y="464.1">BF169</text>
<text x="539.6" y="478">BF163</text>
<text x="570.1" y="478">BF166</text>
<text x="511.7" y="483.1">BF164</text>
<text x="473.6" y="489.5">BF158</text>
<text x="491.3" y="489.5">BF162</text>
</g>
<g font-size="2.8">
<text x="45.7" y="4.7">A</text>
<text x="126" y="4.7">B</text>
<text x="206.2" y="4.7">C</text>
<text x="286" y="4.7">D</text>
<text x="366.3" y="4.7">E</text>
<text x="447.1" y="4.7">F</text>
<text x="527.2" y="4.7">G</text>
<text x="607.5" y="4.7">H</text>
<text x="688" y="4.7">J</text>
<text x="768.1" y="4.7">K</text>
<text x="3.2" y="33.4">0</text>
<text x="810.9" y="33.4">0</text>
<text x="3.2" y="85.7">1</text>
<text x="810.9" y="85.7">1</text>
<text x="3.2" y="138.1">2</text>
<text x="810.9" y="138.1">2</text>
<text x="3.2" y="190.4">3</text>
<text x="810.9" y="190.4">3</text>
<text x="3.2" y="242.7">4</text>
<text x="810.9" y="242.7">4</text>
<text x="3.2" y="295">5</text>
<text x="810.9" y="295">5</text>
<text x="3.2" y="347.4">6</text>
<text x="810.9" y="347.4">6</text>
<text x="3.2" y="399.7">7</text>
<text x="810.9" y="399.7">7</text>
<text x="3.2" y="452">8</text>
<text x="810.9" y="452">8</text>
<text x="3.2" y="504.3">9</text>
<text x="810.9" y="504.3">9</text>
<text x="45.7" y="533">A</text>
<text x="126" y="533">B</text>
<text x="206.2" y="533">C</text>
<text x="286.5" y="533">D</text>
<text x="366.8" y="533">E</text>
<text x="447.1" y="533">F</text>
<text x="527.2" y="533">G</text>
<text x="607.5" y="533">H</text>
<text x="688" y="533">J</text>
<text x="768.1" y="533">K</text>
</g>
<g font-size="2.4">
<text x="101.7" y="40.1">BS36</text>
<text x="122" y="40.1">D</text>
<text x="133.1" y="40.1">Q</text>
<text x="157.5" y="40.1">D</text>
<text x="168.6" y="40.1">Q</text>
<text x="193.1" y="40.1">D</text>
<text x="204.2" y="40.1">Q</text>
<text x="228.7" y="40.1">D</text>
<text x="239.8" y="40.1">Q</text>
<text x="264.2" y="40.1">D</text>
<text x="275.3" y="40.1">Q</text>
<text x="299.8" y="40.1">D</text>
<text x="310.9" y="40.1">Q</text>
<text x="122" y="47.7">CLK</text>
<text x="133.1" y="42.7">Q</text>
<text x="136.2" y="47.7">AF133</text>
<text x="157.5" y="47.7">CLK</text>
<text x="168.6" y="42.7">Q</text>
<text x="193.1" y="47.7">CLK</text>
<text x="204.2" y="42.7">Q</text>
<text x="207.4" y="47.7">AF133</text>
<text x="228.7" y="47.7">CLK</text>
<text x="239.8" y="42.7">Q</text>
<text x="264.2" y="47.7">CLK</text>
<text x="275.3" y="42.7">Q</text>
<text x="278.5" y="47.7">AF133</text>
<text x="299.8" y="47.7">CLK</text>
<text x="310.9" y="42.7">Q</text>
<text x="120.5" y="51.6">UNKDFF</text>
<text x="156.1" y="51.6">UNKDFF</text>
<text x="191.6" y="51.6">UNKDFF</text>
<text x="227.2" y="51.6">UNKDFF</text>
<text x="262.7" y="51.6">UNKDFF</text>
<text x="298.3" y="51.6">UNKDFF</text>
<text x="333.9" y="49.1">UNK3_1</text>
<text x="490.4" y="52.8">AB40</text>
<text x="569.1" y="52.8">A</text>
<text x="570.4" y="52.8">B40</text>
<text x="563.9" y="55.4">Z9</text>
<text x="335.3" y="62.9">D</text>
<text x="346.4" y="65.5">Q</text>
<text x="346.4" y="62.9">Q</text>
<text x="370.9" y="62.9">D</text>
<text x="382" y="65.5">Q</text>
<text x="382" y="62.9">Q</text>
<text x="421.7" y="62.9">MAYBE6502_A9</text>
<text x="539.6" y="61.8">UNK2_1</text>
<text x="335.3" y="70.6">CLK</text>
<text x="349.6" y="70.6">AF133</text>
<text x="370.9" y="70.6">CLK</text>
<text x="402.4" y="68.2">TRIBUF</text>
<text x="514.2" y="69.5">UNK6_1</text>
<text x="592.9" y="69.5">UNK6_1</text>
<text x="333.9" y="74.5">UNKDFF</text>
<text x="369.4" y="74.5">UNKDFF</text>
<text x="490.4" y="78.2">AB40</text>
<text x="563.9" y="80.8">Z13</text>
<text x="569.1" y="78.2">AB40</text>
<text x="642.7" y="80.8">Y11</text>
<text x="539.6" y="87.2">UNK2_1</text>
<text x="618.3" y="87.2">UNK2_1</text>
<text x="315.1" y="96">BS16</text>
<text x="335.3" y="96">D</text>
<text x="346.4" y="96">Q</text>
<text x="370.9" y="96">D</text>
<text x="382" y="96">Q</text>
<text x="421.7" y="96">6502_A4?</text>
<text x="514.2" y="94.9">UNK6_1</text>
<text x="592.9" y="94.9">UNK6_1</text>
<text x="346.4" y="98.5">Q</text>
<text x="382" y="98.5">Q</text>
<text x="402.4" y="101.2">TRIBUF</text>
<text x="333.9" y="107.6">UNKDFF</text>
<text x="335.3" y="103.6">CLK</text>
<text x="369.4" y="107.6">UNKDFF</text>
<text x="370.9" y="103.6">CLK</text>
<text x="490.4" y="103.6">AB40</text>
<text x="569.1" y="103.6">AB40</text>
<text x="642.7" y="106.2">AA14</text>
<text x="618.3" y="112.6">UNK2_1</text>
<text x="122" y="118.9">D</text>
<text x="133.1" y="118.9">Q</text>
<text x="157.5" y="118.9">D</text>
<text x="168.6" y="118.9">Q</text>
<text x="193.1" y="118.9">D</text>
<text x="204.2" y="118.9">Q</text>
<text x="228.7" y="118.9">D</text>
<text x="239.8" y="118.9">Q</text>
<text x="264.2" y="118.9">D</text>
<text x="275.3" y="118.9">Q</text>
<text x="299.8" y="118.9">D</text>
<text x="310.9" y="118.9">Q</text>
<text x="335.3" y="118.9">AZ37</text>
<text x="102.7" y="124.1">INV</text>
<text x="133.1" y="121.4">Q</text>
<text x="168.6" y="121.4">Q</text>
<text x="204.2" y="121.4">Q</text>
<text x="239.8" y="121.4">Q</text>
<text x="275.3" y="121.4">Q</text>
<text x="310.9" y="121.4">Q</text>
<text x="514.2" y="120.3">UNK6_1</text>
<text x="592.9" y="120.3">UNK6_1</text>
<text x="120.5" y="130.4">UNKDFF</text>
<text x="122" y="126.4">CLK</text>
<text x="136.2" y="126.4">AF133</text>
<text x="156.1" y="130.4">UNKDFF</text>
<text x="157.5" y="126.4">CLK</text>
<text x="191.6" y="130.4">UNKDFF</text>
<text x="193.1" y="126.4">CLK</text>
<text x="207.4" y="126.4">AF133</text>
<text x="227.2" y="130.4">UNKDFF</text>
<text x="228.7" y="126.4">CLK</text>
<text x="262.7" y="130.4">UNKDFF</text>
<text x="264.2" y="126.4">CLK</text>
<text x="278.5" y="126.4">AF133</text>
<text x="298.3" y="130.4">UNKDFF</text>
<text x="299.8" y="126.4">CLK</text>
<text x="335.3" y="126.4">D</text>
<text x="346.4" y="129">Q</text>
<text x="346.4" y="126.4">Q</text>
<text x="370.9" y="126.4">D</text>
<text x="382" y="129">Q</text>
<text x="382" y="126.4">Q</text>
<text x="402.4" y="131.7">TRIBUF</text>
<text x="421.7" y="126.4">6502_A2?</text>
<text x="490.4" y="129">AB40</text>
<text x="569.1" y="129">AB40</text>
<text x="335.3" y="134.1">CLK</text>
<text x="370.9" y="134.1">CLK</text>
<text x="333.9" y="138">UNKDFF</text>
<text x="369.4" y="138">UNKDFF</text>
<text x="514.2" y="145.7">UNK6_1</text>
<text x="592.9" y="145.7">UNK6_1</text>
<text x="490.4" y="154.4">AB40</text>
<text x="569.1" y="154.4">AB40</text>
<text x="686.9" y="153.2">NOR2</text>
<text x="714.9" y="150.7">UNK3_1</text>
<text x="316.3" y="157">AZ5</text>
<text x="335.3" y="157">D</text>
<text x="346.4" y="159.5">Q</text>
<text x="346.4" y="157">Q</text>
<text x="370.9" y="157">D</text>
<text x="382" y="159.5">Q</text>
<text x="382" y="157">Q</text>
<text x="335.3" y="164.5">CLK</text>
<text x="370.9" y="164.5">CLK</text>
<text x="402.4" y="162.2">TRIBUF</text>
<text x="333.9" y="168.5">UNKDFF</text>
<text x="369.4" y="168.5">UNKDFF</text>
<text x="514.2" y="171.1">UNK6_1</text>
<text x="592.9" y="171.1">UNK6_1</text>
<text x="490.4" y="179.8">AB40</text>
<text x="569.1" y="179.8">AB40</text>
<text x="714.9" y="183.8">UNK3_1</text>
<text x="316.2" y="187.4">AX3</text>
<text x="335.3" y="187.4">D</text>
<text x="346.4" y="190">Q</text>
<text x="346.4" y="187.4">Q</text>
<text x="370.9" y="187.4">D</text>
<text x="382" y="190">Q</text>
<text x="382" y="187.4">Q</text>
<text x="421.7" y="187.4">6502_A1?</text>
<text x="686.9" y="186.3">NOR2</text>
<text x="335.3" y="195.1">CLK</text>
<text x="349.6" y="195.1">AF133</text>
<text x="370.9" y="195.1">CLK</text>
<text x="402.4" y="192.7">TRIBUF</text>
<text x="514.2" y="196.5">UNK6_1</text>
<text x="592.9" y="196.5">UNK6_1</text>
<text x="333.9" y="199">UNKDFF</text>
<text x="369.4" y="199">UNKDFF</text>
<text x="490.4" y="205.2">AB40</text>
<text x="569.1" y="205.2">AB40</text>
<text x="683.3" y="207.8">AB17</text>
<text x="314.9" y="215.4">BR71</text>
<text x="335.3" y="215.4">D</text>
<text x="346.4" y="215.4">Q</text>
<text x="370.9" y="215.4">D</text>
<text x="382" y="215.4">Q</text>
<text x="421.7" y="215.4">6502_A11?</text>
<text x="523.2" y="212.8">AC15</text>
<text x="659" y="214.2">UNK3_1</text>
<text x="346.4" y="217.9">Q</text>
<text x="382" y="217.9">Q</text>
<text x="402.4" y="220.6">TRIBUF</text>
<text x="514.2" y="221.9">UNK6_1</text>
<text x="542.1" y="218.1">INV</text>
<text x="592.9" y="221.9">UNK6_1</text>
<text x="333.9" y="226.9">UNKDFF</text>
<text x="335.3" y="223">CLK</text>
<text x="369.4" y="226.9">UNKDFF</text>
<text x="370.9" y="223">CLK</text>
<text x="633.6" y="224.4">NOR2</text>
<text x="490.4" y="230.6">AB40</text>
<text x="569.1" y="230.6">AB40</text>
<text x="683.3" y="233.2">AB22</text>
<text x="307.4" y="235.7">A</text>
<text x="307.4" y="238.2">B</text>
<text x="313.8" y="235.7">Z</text>
<text x="335.3" y="235.7">D</text>
<text x="346.4" y="238.2">Q</text>
<text x="346.4" y="235.7">Q</text>
<text x="370.9" y="235.7">D</text>
<text x="382" y="238.2">Q</text>
<text x="382" y="235.7">Q</text>
<text x="659" y="239.6">UNK3_1</text>
<text x="307.4" y="243.3">S</text>
<text x="335.3" y="243.3">CLK</text>
<text x="349.6" y="243.3">AF133</text>
<text x="370.9" y="243.3">CLK</text>
<text x="402.4" y="240.9">TRIBUF</text>
<text x="305.9" y="247.3">MUX21</text>
<text x="333.9" y="247.3">UNKDFF</text>
<text x="369.4" y="247.3">UNKDFF</text>
<text x="514.2" y="247.3">UNK6_1</text>
<text x="592.9" y="247.3">UNK6_1</text>
<text x="307.4" y="256">A</text>
<text x="313.8" y="256">Z</text>
<text x="335.3" y="256">D</text>
<text x="346.4" y="256">Q</text>
<text x="370.9" y="256">D</text>
<text x="382" y="256">Q</text>
<text x="421.7" y="256">6502_A10?</text>
<text x="490.4" y="256">AB40</text>
<text x="569.1" y="256">AB40</text>
<text x="633.6" y="257.4">NOR2</text>
<text x="307.4" y="263.6">S</text>
<text x="307.4" y="258.6">B</text>
<text x="335.3" y="263.6">CLK</text>
<text x="346.4" y="258.6">Q</text>
<text x="349.6" y="263.6">AF133</text>
<text x="370.9" y="263.6">CLK</text>
<text x="382" y="258.6">Q</text>
<text x="402.4" y="261.2">TRIBUF</text>
<text x="305.9" y="267.6">MUX21</text>
<text x="333.9" y="267.6">UNKDFF</text>
<text x="369.4" y="267.6">UNKDFF</text>
<text x="657.9" y="268.7">Z31</text>
<text x="514.2" y="272.7">UNK6_1</text>
<text x="592.9" y="272.7">UNK6_1</text>
<text x="633.6" y="275.2">UNK2_1</text>
<text x="307.4" y="276.3">A</text>
<text x="307.4" y="278.9">B</text>
<text x="313.8" y="276.3">Z</text>
<text x="335.3" y="276.3">D</text>
<text x="346.4" y="278.9">Q</text>
<text x="346.4" y="276.3">Q</text>
<text x="370.9" y="276.3">D</text>
<text x="382" y="278.9">Q</text>
<text x="382" y="276.3">Q</text>
<text x="402.4" y="281.6">TRIBUF</text>
<text x="421.7" y="276.3">MAYBE6502_A8</text>
<text x="490.4" y="281.4">AB40</text>
<text x="569.1" y="281.4">AB40</text>
<text x="305.9" y="287.9">MUX21</text>
<text x="307.4" y="284">S</text>
<text x="333.9" y="287.9">UNKDFF</text>
<text x="335.3" y="284">CLK</text>
<text x="369.4" y="287.9">UNKDFF</text>
<text x="370.9" y="284">CLK</text>
<text x="569.5" y="286.5">GND</text>
<text x="490.8" y="289">GND</text>
<text x="569.5" y="289">GND</text>
<text x="307.4" y="296.7">A</text>
<text x="307.4" y="299.2">B</text>
<text x="313.8" y="296.7">Z</text>
<text x="335.3" y="296.7">D</text>
<text x="346.4" y="299.2">Q</text>
<text x="346.4" y="296.7">Q</text>
<text x="370.9" y="296.7">D</text>
<text x="382" y="299.2">Q</text>
<text x="382" y="296.7">Q</text>
<text x="421.7" y="296.7">6502_A15?</text>
<text x="514.2" y="298.1">UNK6_1</text>
<text x="592.9" y="298.1">UNK6_1</text>
<text x="307.4" y="304.3">S</text>
<text x="335.3" y="304.3">CLK</text>
<text x="370.9" y="304.3">CLK</text>
<text x="402.4" y="301.9">TRIBUF</text>
<text x="305.9" y="308.2">MUX21</text>
<text x="333.9" y="308.2">UNKDFF</text>
<text x="369.4" y="308.2">UNKDFF</text>
<text x="377.7" y="311.9">COM2</text>
<text x="642.7" y="309.4">AB28</text>
<text x="282" y="317">A</text>
<text x="288.4" y="317">Z</text>
<text x="307.4" y="317">A</text>
<text x="313.8" y="317">Z</text>
<text x="335.3" y="317">D</text>
<text x="346.4" y="317">Q</text>
<text x="370.9" y="317">D</text>
<text x="382" y="317">Q</text>
<text x="421.7" y="317">6502_A11?</text>
<text x="618.3" y="315.8">UNK2_1</text>
<text x="282" y="319.5">B</text>
<text x="307.4" y="319.5">B</text>
<text x="346.4" y="319.5">Q</text>
<text x="382" y="319.5">Q</text>
<text x="402.4" y="322.2">TRIBUF</text>
<text x="280.5" y="328.5">MUX21</text>
<text x="282" y="324.6">S</text>
<text x="305.9" y="328.5">MUX21</text>
<text x="307.4" y="324.6">S</text>
<text x="333.9" y="328.5">UNKDFF</text>
<text x="335.3" y="324.6">CLK</text>
<text x="369.4" y="328.5">UNKDFF</text>
<text x="370.9" y="324.6">CLK</text>
<text x="307.4" y="337.3">A</text>
<text x="307.4" y="339.8">B</text>
<text x="313.8" y="337.3">Z</text>
<text x="335.3" y="337.3">D</text>
<text x="346.4" y="339.8">Q</text>
<text x="346.4" y="337.3">Q</text>
<text x="370.9" y="337.3">D</text>
<text x="382" y="339.8">Q</text>
<text x="382" y="337.3">Q</text>
<text x="421.7" y="337.3">6502_A12?</text>
<text x="307.4" y="344.9">S</text>
<text x="335.3" y="344.9">CLK</text>
<text x="349.6" y="344.9">AF133</text>
<text x="370.9" y="344.9">CLK</text>
<text x="402.4" y="342.5">TRIBUF</text>
<text x="305.9" y="348.9">MUX21</text>
<text x="333.9" y="348.9">UNKDFF</text>
<text x="369.4" y="348.9">UNKDFF</text>
<text x="307.4" y="357.6">A</text>
<text x="313.8" y="357.6">Z</text>
<text x="335.3" y="357.6">D</text>
<text x="346.4" y="357.6">Q</text>
<text x="370.9" y="357.6">D</text>
<text x="382" y="357.6">Q</text>
<text x="421.7" y="357.6">6502_A14?</text>
<text x="307.4" y="365.2">S</text>
<text x="307.4" y="360.2">B</text>
<text x="335.3" y="365.2">CLK</text>
<text x="346.4" y="360.2">Q</text>
<text x="370.9" y="365.2">CLK</text>
<text x="382" y="360.2">Q</text>
<text x="402.4" y="362.8">TRIBUF</text>
<text x="305.9" y="369.2">MUX21</text>
<text x="333.9" y="369.2">UNKDFF</text>
<text x="369.4" y="369.2">UNKDFF</text>
<text x="282" y="377.9">A</text>
<text x="288.4" y="377.9">Z</text>
<text x="307.4" y="377.9">A</text>
<text x="313.8" y="377.9">Z</text>
<text x="335.3" y="377.9">D</text>
<text x="346.4" y="377.9">Q</text>
<text x="370.9" y="377.9">D</text>
<text x="382" y="377.9">Q</text>
<text x="421.7" y="377.9">6502_A7?</text>
<text x="282" y="380.5">B</text>
<text x="307.4" y="380.5">B</text>
<text x="346.4" y="380.5">Q</text>
<text x="382" y="380.5">Q</text>
<text x="402.4" y="383.1">TRIBUF</text>
<text x="561.4" y="383">D</text>
<text x="572.5" y="383">Q</text>
<text x="280.5" y="389.5">MUX21</text>
<text x="282" y="385.6">S</text>
<text x="305.9" y="389.5">MUX21</text>
<text x="307.4" y="385.6">S</text>
<text x="333.9" y="389.5">UNKDFF</text>
<text x="335.3" y="385.6">CLK</text>
<text x="369.4" y="389.5">UNKDFF</text>
<text x="370.9" y="385.6">CLK</text>
<text x="534.5" y="389.5">UNK3_1</text>
<text x="572.5" y="385.6">Q</text>
<text x="594.4" y="385.6">D</text>
<text x="605.5" y="388.1">Q</text>
<text x="605.5" y="385.6">Q</text>
<text x="630" y="388.1">D</text>
<text x="641.1" y="388.1">Q</text>
<text x="559.9" y="394.6">UNKDFF</text>
<text x="561.4" y="390.6">CLK</text>
<text x="594.4" y="393.2">CLK</text>
<text x="630" y="395.7">CLK</text>
<text x="641.1" y="390.6">Q</text>
<text x="659" y="395.8">BUF</text>
<text x="592.9" y="397.1">UNKDFF</text>
<text x="628.5" y="399.7">UNKDFF</text>
<text x="534.5" y="425.1">UNK2_1</text>
<text x="562.5" y="427.6">UNK2_1</text>
<text x="571.6" y="461.8">D</text>
<text x="582.7" y="461.8">Q</text>
<text x="582.7" y="464.3">Q</text>
<text x="604.6" y="464.3">D</text>
<text x="615.7" y="466.8">Q</text>
<text x="615.7" y="464.3">Q</text>
<text x="642.7" y="466.8">D</text>
<text x="653.8" y="466.8">Q</text>
<text x="539.6" y="468.2">UNK3_1</text>
<text x="570.1" y="473.3">UNKDFF</text>
<text x="571.6" y="469.4">CLK</text>
<text x="604.6" y="471.9">CLK</text>
<text x="653.8" y="469.4">Q</text>
<text x="603.1" y="475.9">UNKDFF</text>
<text x="641.2" y="478.4">UNKDFF</text>
<text x="642.7" y="474.5">CLK</text>
<text x="669.1" y="474.6">BUF</text>
<text x="539.6" y="491.1">UNK2_1</text>
<text x="570.1" y="491.1">UNK2_1</text>
<text x="450.4" y="494.8">6502_A1?</text>
<text x="473.6" y="500">BUF</text>
<text x="491.3" y="500">INV</text>
<text x="511.7" y="498.7">UNK4_1</text>
<text x="724" y="511.5">TITLE:</text>
<text x="787.5" y="511.5">DATE:</text>
<text x="787.5" y="521.6">PAGE:</text>
<text x="724" y="528">BY:</text>
<text x="731.6" y="528">Sean Gonsalves</text>
<text x="769.7" y="528">REV:</text>
<text x="777.3" y="528">WIP</text>
</g>
</svg>
